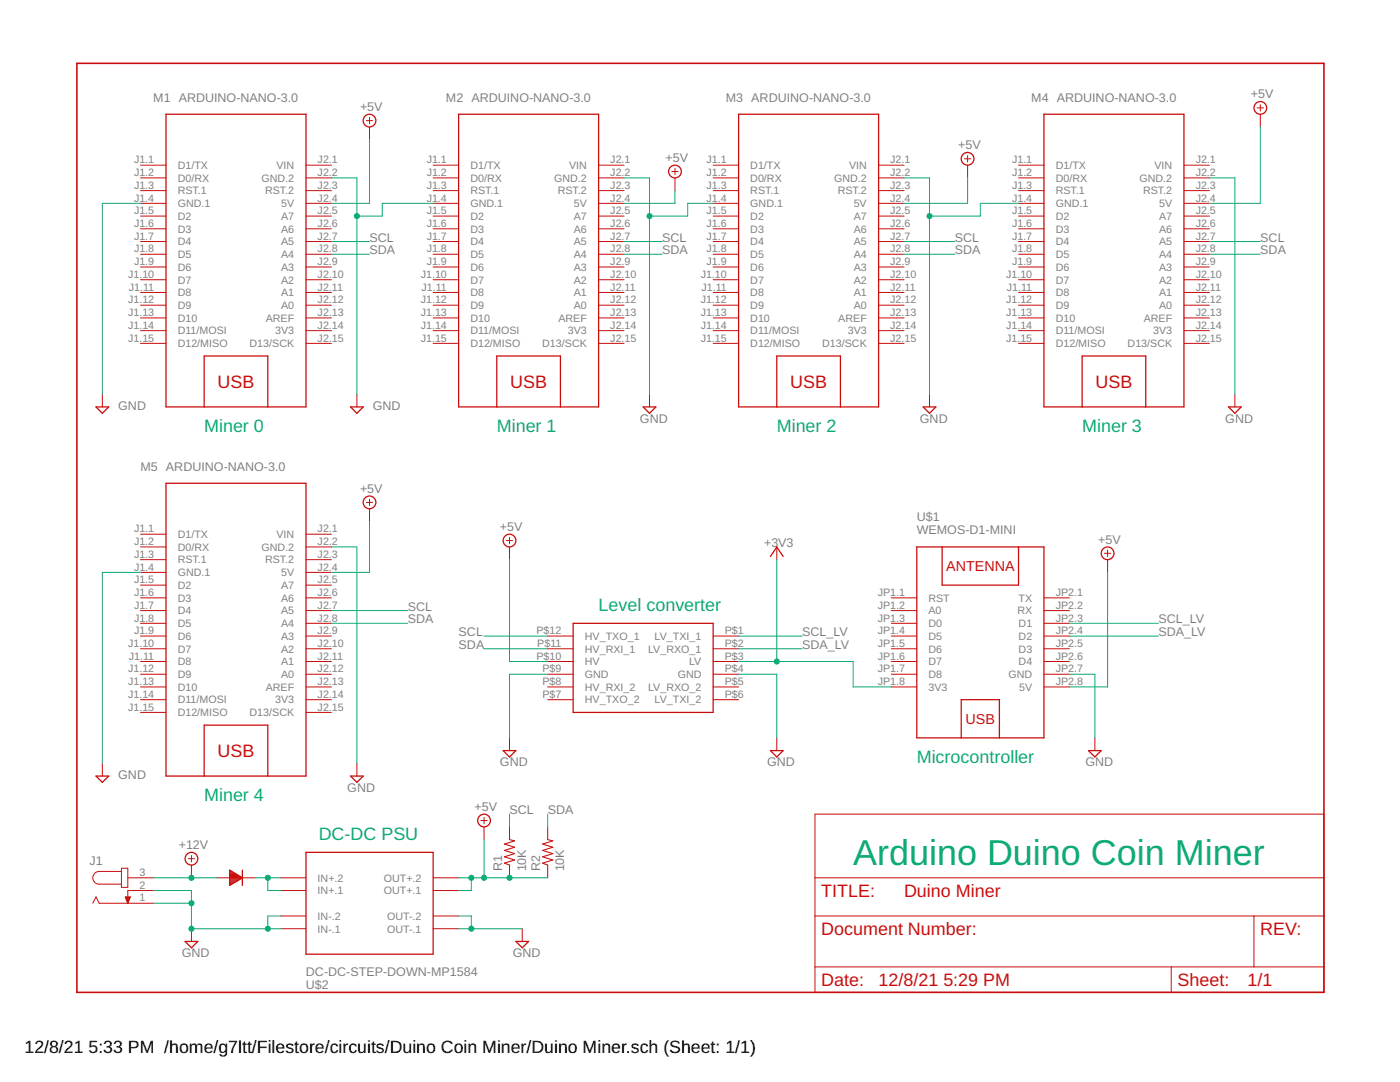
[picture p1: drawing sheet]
<svg xmlns="http://www.w3.org/2000/svg" width="279mm" height="216mm" viewBox="0 0 279 216" stroke-linecap="round" stroke-linejoin="round" font-family="sans-serif">
<path d="M15.3 12.6h248.9v185.4h-248.9z" fill="none" stroke="#c90d0c" stroke-width=".32"/>
<g fill="none" stroke="#c90d0c" stroke-width=".2">
<path d="M28 33h5.1M28 35.5h5.1M28 38h5.1M61.1 33h5M61.1 35.5h5M61.1 38h5M73.1 24.1h1.3M73.7 23.4v1.3M73.7 25.3v2.6M86.4 33h5.1M86.4 35.5h5.1M86.4 38h5.1"/>
<path d="M119.5 33h5M119.5 35.5h5M119.5 38h5M134.1 34.2h1.2M134.7 33.6v1.3M134.7 35.5v2.5M142.3 33h5.1M142.3 35.5h5.1M142.3 38h5.1M175.3 33h5.1M175.3 35.5h5.1M175.3 38h5.1"/>
<path d="M192.5 31.7h1.2M193.1 31.1v1.2M193.1 33v2.5M203.3 33h5M203.3 35.5h5M203.3 38h5M236.3 33h5.1M236.3 35.5h5.1M236.3 38h5.1M250.9 21.5h1.3M251.5 20.9v1.3M251.5 22.8v2.5"/>
<path d="M28 40.6h5.1M28 43.1h5.1M28 45.7h5.1M28 48.2h5.1M28 50.7h5.1M28 53.3h5.1M28 55.8h5.1M28 58.4h5.1M61.1 40.6h5M61.1 43.1h5M61.1 45.7h5M61.1 48.2h5"/>
<path d="M61.1 50.7h5M61.1 53.3h5M61.1 55.8h5M61.1 58.4h5M86.4 40.6h5.1M86.4 43.1h5.1M86.4 45.7h5.1M86.4 48.2h5.1M86.4 50.7h5.1M86.4 53.3h5.1M86.4 55.8h5.1M86.4 58.4h5.1"/>
<path d="M119.5 40.6h5M119.5 43.1h5M119.5 45.7h5M119.5 48.2h5M119.5 50.7h5M119.5 53.3h5M119.5 55.8h5M119.5 58.4h5M142.3 40.6h5.1M142.3 43.1h5.1M142.3 45.7h5.1M142.3 48.2h5.1"/>
<path d="M142.3 50.7h5.1M142.3 53.3h5.1M142.3 55.8h5.1M142.3 58.4h5.1M175.3 40.6h5.1M175.3 43.1h5.1M175.3 45.7h5.1M175.3 48.2h5.1M175.3 50.7h5.1M175.3 53.3h5.1M175.3 55.8h5.1M175.3 58.4h5.1"/>
<path d="M203.3 40.6h5M203.3 43.1h5M203.3 45.7h5M203.3 48.2h5M203.3 50.7h5M203.3 53.3h5M203.3 55.8h5M203.3 58.4h5M236.3 40.6h5.1M236.3 43.1h5.1M236.3 45.7h5.1M236.3 48.2h5.1"/>
<path d="M236.3 50.7h5.1M236.3 53.3h5.1M236.3 55.8h5.1M236.3 58.4h5.1M20.4 78.7v2.5M28 60.9h5.1M28 63.4h5.1M28 66h5.1M28 68.5h5.1M61.1 60.9h5M61.1 63.4h5M61.1 66h5"/>
<path d="M61.1 68.5h5M71.2 78.7v2.5M86.4 60.9h5.1M86.4 63.4h5.1M86.4 66h5.1M86.4 68.5h5.1M119.5 60.9h5M119.5 63.4h5M119.5 66h5M119.5 68.5h5M129.6 78.7v2.5M142.3 60.9h5.1"/>
<path d="M142.3 63.4h5.1M142.3 66h5.1M142.3 68.5h5.1M175.3 60.9h5.1M175.3 63.4h5.1M175.3 66h5.1M175.3 68.5h5.1M185.5 78.7v2.5M203.3 60.9h5M203.3 63.4h5M203.3 66h5M203.3 68.5h5"/>
<path d="M236.3 60.9h5.1M236.3 63.4h5.1M236.3 66h5.1M236.3 68.5h5.1M246.4 78.7v2.5M73.7 99.6v1.3M28 119.3h5.1M28 106.6h5.1M28 109.1h5.1M28 111.7h5.1M28 114.2h5.1M28 116.8h5.1"/>
<path d="M61.1 119.3h5M61.1 106.6h5M61.1 109.1h5M61.1 111.7h5M61.1 114.2h5M61.1 116.8h5M73.1 100.2h1.3M73.7 101.5v2.6M101 107.9h1.3M101.7 107.2v1.3M101.7 109.1v2.6M155 109.1v2.6"/>
<path d="M177.9 119.3h5.1M208.3 119.3h5.1M220.4 110.4h1.3M221 109.8v1.2M221 111.7v2.5M28 121.8h5.1M28 124.4h5.1M28 126.9h5.1M28 129.5h5.1M28 132h5.1M28 134.5h5.1M28 137.1h5.1"/>
<path d="M28 139.6h5.1M61.1 121.8h5M61.1 124.4h5M61.1 126.9h5M61.1 129.5h5M61.1 132h5M61.1 134.5h5M61.1 137.1h5M61.1 139.6h5M109.3 126.9h5.1M109.3 129.5h5.1M109.3 132h5.1"/>
<path d="M109.3 134.5h5.1M109.3 137.1h5.1M109.3 139.6h5.1M142.3 126.9h5.1M142.3 129.5h5.1M142.3 132h5.1M142.3 134.5h5.1M142.3 137.1h5.1M142.3 139.6h5.1M177.9 121.8h5.1M177.9 124.4h5.1M177.9 126.9h5.1"/>
<path d="M177.9 129.5h5.1M177.9 132h5.1M177.9 134.5h5.1M177.9 137.1h5.1M208.3 121.8h5.1M208.3 124.4h5.1M208.3 126.9h5.1M208.3 129.5h5.1M208.3 132h5.1M208.3 134.5h5.1M208.3 137.1h5.1M20.4 152.3v2.6"/>
<path d="M28 142.2h5.1M61.1 142.2h5M71.2 152.3v2.6M101.7 147.2v2.6M155 147.2v2.6M218.5 147.2v2.6M24.2 173.9h-4.4a1.27 1.27 0 0 0-1.3 1.3 1.27 1.27 0 0 0 1.3 1.2h4.4M24.2 173.2h1.3v3.9h-1.3zM25 179h1l-.5 1.2zM25 179.1h1M25.1 179.2h.8M25.1 179.3h.8"/>
<path d="M25.2 179.4h.6M25.2 179.6h.6M25.3 179.7h.4M25.3 179.8h.4M25.4 179.9h.2M25.5 175.2h5.1M30.6 177.7h-5.1v2.5M37.6 171.3h1.2M38.2 170.7v1.3M38.2 172.6v2.6M43.3 175.2h2.5M48.4 175.2h2.5"/>
<path d="M56 175.2h5.1M56 177.7h5.1M86.4 175.2h5.1M86.4 177.7h5.1M96 163.7h1.2M96.6 163.1v1.3M96.6 165v2.5M101.7 165v2.5M101.7 172.6v2.6M109.3 165v2.5M109.3 172.6v2.6M162.6 162.5h101.6v35.5h-101.6z"/>
<path d="M162.6 175.2h101.6M18.5 180.2l.7-1.2 .6 1.2h10.8M25.4 180h.2M25.5 180.2h.1M38.2 185.3v2.6M56 182.8h5.1M56 185.3h5.1M86.4 182.8h5.1M86.4 185.3h5.1M104.2 185.3v2.6M162.6 182.8h101.6M162.6 192.9h101.6"/>
<path d="M233.7 192.9v5.1M250.3 182.8v10.1"/>
</g>
<g fill="none" stroke="#c90d0c" stroke-width=".25">
<path d="M33.1 22.8h28v58.4h-28zM91.5 22.8h28v58.4h-28zM147.4 22.8h27.9v58.4h-27.9zM208.3 22.8h28v58.4h-28zM19.2 81.2h2.5l-1.3 1.3zM33.1 96.4h28v58.5h-28zM40.7 81.2v-10.2h12.7v10.2M70 81.2h2.5l-1.3 1.3zM99.1 81.2v-10.2h12.7v10.2M128.4 81.2h2.5l-1.3 1.3zM155 81.2v-10.2h12.7v10.2M184.2 81.2h2.6l-1.3 1.3z"/>
<path d="M216 81.2v-10.2h12.7v10.2M245.2 81.2h2.5l-1.3 1.3zM153.8 111l1.2-1.9 1.3 1.9M183 109.1h25.3v38.1h-25.3zM188 109.1v7.7h15.3v-7.7M114.4 124.4h27.9v17.8h-27.9zM19.2 154.9h2.5l-1.3 1.2zM40.7 154.9v-10.2h12.7v10.2M70 154.9h2.5l-1.3 1.2zM100.4 149.8h2.6l-1.3 1.2zM153.8 149.8h2.5l-1.3 1.2zM191.8 147.2v-7.6h7.7v7.6"/>
<path d="M217.2 149.8h2.6l-1.3 1.2zM45.8 173.6l2.6 1.6-2.6 1.5zM45.8 176.5h.4M45.8 176.2h.8M45.8 176h1.1M45.8 175.8h1.5M45.8 175.6h1.9M45.8 175.3h2.2M45.8 175.1h2.5M45.8 174.9h2.1M45.8 174.7h1.8M45.8 174.5h1.4"/>
<path d="M45.8 174.2h1M45.8 174h.7M45.8 173.8h.3M48.4 173.6v3.1M61.1 170.1h25.3v20.3h-25.3zM36.9 187.9h2.6l-1.3 1.2zM103 187.9h2.5l-1.3 1.2z"/>
<circle cx="73.7" cy="24.1" r="1.27"/>
<circle cx="134.7" cy="34.2" r="1.27"/>
<circle cx="193.1" cy="31.7" r="1.27"/>
<circle cx="251.5" cy="21.5" r="1.27"/>
<circle cx="73.7" cy="100.2" r="1.27"/>
<circle cx="101.7" cy="107.9" r="1.27"/>
<circle cx="221" cy="110.4" r="1.27"/>
<circle cx="38.2" cy="171.3" r="1.27"/>
<circle cx="96.6" cy="163.7" r="1.27"/>
</g>
<path d="M101.7 167.5l1 .3-2 .6 2 .7-2 .6 2 .6-2 .7 2 .6-2 .6 1 .4M109.3 167.5l1 .3-2 .6 2 .7-2 .6 2 .6-2 .7 2 .6-2 .6 1 .4" fill="none" stroke="#c90d0c" stroke-width=".21"/>
<g fill="none" stroke="#0dab76" stroke-width=".2">
<path d="M66.1 35.5h5.1v43.2M73.7 27.9v12.7h-7.6M124.5 35.5h5.1v43.2M134.7 38v2.6h-10.2M180.4 35.5h5.1v43.2M193.1 35.5v5.1h-12.7M241.4 35.5h5v43.2M251.5 25.3v15.3h-10.1M28 40.6h-7.6v38.1M66.1 48.2h7.6M66.1 50.7h7.6M86.4 40.6h-10.1v2.5h-5.1"/>
<path d="M124.5 48.2h7.7M124.5 50.7h7.7M142.3 40.6h-5.1v2.5h-7.6M180.4 48.2h10.2M180.4 50.7h10.2M203.3 40.6h-7.7v2.5h-10.1M241.4 48.2h10.1M241.4 50.7h10.1M28 114.2h-7.6v38.1M66.1 109.1h5.1v43.2M73.7 104.1v10.1h-7.6M101.7 111.7v20.3h7.6"/>
<path d="M155 111.7v20.3M221 114.2v22.9h-7.6M66.1 121.8h15.3M66.1 124.4h15.3M96.6 126.9h12.7M96.6 129.5h12.7M109.3 134.5h-7.6v12.7M147.4 134.5h7.6v12.7M147.4 132h22.9v5.1h7.6M147.4 126.9h12.7M147.4 129.5h12.7M213.4 134.5h5.1v12.7"/>
<path d="M213.4 126.9h17.8M213.4 124.4h17.8M30.6 175.2h12.7M30.6 177.7h7.6v7.6h17.8M50.9 175.2h5.1M53.4 175.2v2.5h2.6M91.5 175.2h17.8M94.1 175.2v2.5h-2.6M96.6 167.5v7.7M101.7 162.5v2.5M109.3 162.5v2.5M30.6 180.2h7.6"/>
<path d="M56 182.8h-2.6v2.5M91.5 185.3h12.7M91.5 182.8h2.6v2.5"/>
</g>
<g fill="#0dab76" stroke="#0dab76" stroke-width=".2">
<circle cx="38.2" cy="175.2" r=".51"/>
<circle cx="53.4" cy="175.2" r=".51"/>
<circle cx="38.2" cy="180.2" r=".51"/>
<circle cx="38.2" cy="185.3" r=".51"/>
<circle cx="53.4" cy="185.3" r=".51"/>
<circle cx="71.2" cy="43.1" r=".51"/>
<circle cx="185.5" cy="43.1" r=".51"/>
<circle cx="129.6" cy="43.1" r=".51"/>
<circle cx="94.1" cy="185.3" r=".51"/>
<circle cx="101.7" cy="175.2" r=".51"/>
<circle cx="96.6" cy="175.2" r=".51"/>
<circle cx="94.1" cy="175.2" r=".51"/>
<circle cx="155" cy="132" r=".51"/>
</g>
<text font-size="7.2" fill="#0dab76" x="170.3" y="172.6">Arduino Duino Coin Miner</text>
<g font-size="3.6" fill="#c90d0c">
<text x="43.4" y="77.4">USB</text>
<text x="101.8" y="77.4">USB</text>
<text x="157.7" y="77.4">USB</text>
<text x="218.7" y="77.4">USB</text>
<text x="43.4" y="151">USB</text>
<text x="163.9" y="179">TITLE:</text>
<text x="180.4" y="179">Duino Miner</text>
<text x="163.9" y="186.6">Document Number:</text>
<text x="251.5" y="186.6">REV:</text>
<text x="163.9" y="196.7">Date:</text>
<text x="175.3" y="196.7">12/8/21</text>
<text x="188.3" y="196.7">5:29 PM</text>
<text x="235" y="196.7">Sheet:</text>
<text x="249" y="196.7">1/1</text>
</g>
<g font-size="3.6" fill="#0dab76">
<text x="40.7" y="86.3">Miner 0</text>
<text x="99.2" y="86.3">Miner 1</text>
<text x="155" y="86.3">Miner 2</text>
<text x="216" y="86.3">Miner 3</text>
<text x="119.5" y="121.8">Level converter</text>
<text x="183" y="152.3">Microcontroller</text>
<text x="40.7" y="159.9">Miner 4</text>
<text x="63.6" y="167.5">DC-DC PSU</text>
</g>
<g font-size="3.5">
<text x="4.9" y="210">12/8/21</text>
<text x="17.7" y="210">5:33 PM /home/g7ltt/Filestore/circuits/Duino Coin Miner/Duino Miner.sch (Sheet: 1/1)</text>
</g>
<g font-size="2.9" fill="#c90d0c">
<text x="188.8" y="114">ANTENNA</text>
<text x="192.7" y="144.4">USB</text>
</g>
<g font-size="2.5" fill="#808080">
<text x="30.6" y="20.3">M1 ARDUINO-NANO-3.0</text>
<text x="71.9" y="22.2">+5V</text>
<text x="89" y="20.3">M2 ARDUINO-NANO-3.0</text>
<text x="144.9" y="20.3">M3 ARDUINO-NANO-3.0</text>
<text x="205.8" y="20.3">M4 ARDUINO-NANO-3.0</text>
<text x="249.6" y="19.6">+5V</text>
<text x="191.2" y="29.8">+5V</text>
<text x="132.8" y="32.3">+5V</text>
<text x="73.8" y="48.2">SCL</text>
<text x="73.8" y="50.7">SDA</text>
<text x="132.2" y="48.2">SCL</text>
<text x="132.2" y="50.7">SDA</text>
<text x="190.6" y="48.2">SCL</text>
<text x="190.6" y="50.7">SDA</text>
<text x="251.5" y="48.2">SCL</text>
<text x="251.5" y="50.7">SDA</text>
<text x="23.6" y="81.8">GND</text>
<text x="74.4" y="81.8">GND</text>
<text x="127.7" y="84.4">GND</text>
<text x="183.6" y="84.4">GND</text>
<text x="244.5" y="84.4">GND</text>
<text x="28" y="93.9">M5 ARDUINO-NANO-3.0</text>
<text x="71.9" y="98.3">+5V</text>
<text x="99.8" y="106">+5V</text>
<text x="183" y="106.6">WEMOS-D1-MINI</text>
<text x="183" y="104.1">U$1</text>
<text x="152.5" y="109.1">+3</text>
<text x="155.3" y="109.1">V3</text>
<text x="219.1" y="108.5">+5V</text>
<text x="81.4" y="121.8">SCL</text>
<text x="81.4" y="124.4">SDA</text>
<text x="231.2" y="124.4">SCL_LV</text>
<text x="91.5" y="126.9">SCL</text>
<text x="91.5" y="129.5">SDA</text>
<text x="160.1" y="129.5">SDA_LV</text>
<text x="160.1" y="126.9">SCL_LV</text>
<text x="231.2" y="126.9">SDA_LV</text>
<text x="23.6" y="155.5">GND</text>
<text x="99.8" y="152.9">GND</text>
<text x="153.1" y="152.9">GND</text>
<text x="216.6" y="152.9">GND</text>
<text x="69.3" y="158">GND</text>
<text x="94.7" y="161.8">+5V</text>
<text x="101.7" y="162.5">SCL</text>
<text x="109.3" y="162.5">SDA</text>
<text x="17.9" y="172.6">J1</text>
<text x="35.7" y="169.4">+12V</text>
<text x="100.2" y="173.9" transform="rotate(-90 100.2 173.9)">R1</text>
<text x="105" y="173.9" transform="rotate(-90 105 173.9)">10K</text>
<text x="107.8" y="173.9" transform="rotate(-90 107.8 173.9)">R2</text>
<text x="112.6" y="173.9" transform="rotate(-90 112.6 173.9)">10K</text>
<text x="36.3" y="191">GND</text>
<text x="102.3" y="191">GND</text>
<text x="61.1" y="194.7">DC-DC-STEP-DOWN-MP1584</text>
<text x="61.1" y="197.3">U$2</text>
</g>
<g font-size="2.1" fill="#808080">
<text x="26.7" y="32.6">J1.1</text>
<text x="26.7" y="35.1">J1.2</text>
<text x="35.5" y="33.7">D1/TX</text>
<text x="55.2" y="33.7">VIN</text>
<text x="63.4" y="32.6">J2.1</text>
<text x="63.4" y="35.1">J2.2</text>
<text x="85.2" y="32.6">J1.1</text>
<text x="85.2" y="35.1">J1.2</text>
<text x="93.9" y="33.7">D1/TX</text>
<text x="113.6" y="33.7">VIN</text>
<text x="121.8" y="32.6">J2.1</text>
<text x="121.8" y="35.1">J2.2</text>
<text x="141" y="32.6">J1.1</text>
<text x="141" y="35.1">J1.2</text>
<text x="149.7" y="33.7">D1/TX</text>
<text x="169.4" y="33.7">VIN</text>
<text x="177.7" y="32.6">J2.1</text>
<text x="177.7" y="35.1">J2.2</text>
<text x="202" y="32.6">J1.1</text>
<text x="202" y="35.1">J1.2</text>
<text x="210.7" y="33.7">D1/TX</text>
<text x="230.4" y="33.7">VIN</text>
<text x="238.6" y="32.6">J2.1</text>
<text x="238.6" y="35.1">J2.2</text>
<text x="26.7" y="37.7">J1.3</text>
<text x="26.7" y="40.2">J1.4</text>
<text x="35.5" y="36.3">D0/RX</text>
<text x="35.5" y="38.8">RST.1</text>
<text x="35.5" y="41.3">GND.1</text>
<text x="52.2" y="36.3">GND.2</text>
<text x="52.9" y="38.8">RST.2</text>
<text x="56.1" y="41.3">5V</text>
<text x="63.4" y="37.7">J2.3</text>
<text x="63.4" y="40.2">J2.4</text>
<text x="85.2" y="37.7">J1.3</text>
<text x="85.2" y="40.2">J1.4</text>
<text x="93.9" y="36.3">D0/RX</text>
<text x="93.9" y="38.8">RST.1</text>
<text x="93.9" y="41.3">GND.1</text>
<text x="110.6" y="36.3">GND.2</text>
<text x="111.3" y="38.8">RST.2</text>
<text x="114.5" y="41.3">5V</text>
<text x="121.8" y="37.7">J2.3</text>
<text x="121.8" y="40.2">J2.4</text>
<text x="141" y="37.7">J1.3</text>
<text x="141" y="40.2">J1.4</text>
<text x="149.7" y="36.3">D0/RX</text>
<text x="149.7" y="38.8">RST.1</text>
<text x="149.7" y="41.3">GND.1</text>
<text x="166.5" y="36.3">GND.2</text>
<text x="167.2" y="38.8">RST.2</text>
<text x="170.4" y="41.3">5V</text>
<text x="177.7" y="37.7">J2.3</text>
<text x="177.7" y="40.2">J2.4</text>
<text x="202" y="37.7">J1.3</text>
<text x="202" y="40.2">J1.4</text>
<text x="210.7" y="36.3">D0/RX</text>
<text x="210.7" y="38.8">RST.1</text>
<text x="210.7" y="41.3">GND.1</text>
<text x="227.4" y="36.3">GND.2</text>
<text x="228.1" y="38.8">RST.2</text>
<text x="231.3" y="41.3">5V</text>
<text x="238.6" y="37.7">J2.3</text>
<text x="238.6" y="40.2">J2.4</text>
<text x="26.7" y="42.8">J1.5</text>
<text x="26.7" y="45.3">J1.6</text>
<text x="26.7" y="47.8">J1.7</text>
<text x="35.5" y="43.9">D2</text>
<text x="35.5" y="46.4">D3</text>
<text x="56.1" y="43.9">A7</text>
<text x="56.1" y="46.4">A6</text>
<text x="63.4" y="42.8">J2.5</text>
<text x="63.4" y="45.3">J2.6</text>
<text x="63.4" y="47.8">J2.7</text>
<text x="85.2" y="42.8">J1.5</text>
<text x="85.2" y="45.3">J1.6</text>
<text x="85.2" y="47.8">J1.7</text>
<text x="93.9" y="43.9">D2</text>
<text x="93.9" y="46.4">D3</text>
<text x="114.5" y="43.9">A7</text>
<text x="114.5" y="46.4">A6</text>
<text x="121.8" y="42.8">J2.5</text>
<text x="121.8" y="45.3">J2.6</text>
<text x="121.8" y="47.8">J2.7</text>
<text x="141" y="42.8">J1.5</text>
<text x="141" y="45.3">J1.6</text>
<text x="141" y="47.8">J1.7</text>
<text x="149.7" y="43.9">D2</text>
<text x="149.7" y="46.4">D3</text>
<text x="170.4" y="43.9">A7</text>
<text x="170.4" y="46.4">A6</text>
<text x="177.7" y="42.8">J2.5</text>
<text x="177.7" y="45.3">J2.6</text>
<text x="177.7" y="47.8">J2.7</text>
<text x="202" y="42.8">J1.5</text>
<text x="202" y="45.3">J1.6</text>
<text x="202" y="47.8">J1.7</text>
<text x="210.7" y="43.9">D2</text>
<text x="210.7" y="46.4">D3</text>
<text x="231.3" y="43.9">A7</text>
<text x="231.3" y="46.4">A6</text>
<text x="238.6" y="42.8">J2.5</text>
<text x="238.6" y="45.3">J2.6</text>
<text x="238.6" y="47.8">J2.7</text>
<text x="26.7" y="50.4">J1.8</text>
<text x="26.7" y="52.9">J1.9</text>
<text x="35.5" y="49">D4</text>
<text x="35.5" y="51.5">D5</text>
<text x="56.1" y="49">A5</text>
<text x="56.1" y="51.5">A4</text>
<text x="63.4" y="50.4">J2.8</text>
<text x="63.4" y="52.9">J2.9</text>
<text x="85.2" y="50.4">J1.8</text>
<text x="85.2" y="52.9">J1.9</text>
<text x="93.9" y="49">D4</text>
<text x="93.9" y="51.5">D5</text>
<text x="114.5" y="49">A5</text>
<text x="114.5" y="51.5">A4</text>
<text x="121.8" y="50.4">J2.8</text>
<text x="121.8" y="52.9">J2.9</text>
<text x="141" y="50.4">J1.8</text>
<text x="141" y="52.9">J1.9</text>
<text x="149.7" y="49">D4</text>
<text x="149.7" y="51.5">D5</text>
<text x="170.4" y="49">A5</text>
<text x="170.4" y="51.5">A4</text>
<text x="177.7" y="50.4">J2.8</text>
<text x="177.7" y="52.9">J2.9</text>
<text x="202" y="50.4">J1.8</text>
<text x="202" y="52.9">J1.9</text>
<text x="210.7" y="49">D4</text>
<text x="210.7" y="51.5">D5</text>
<text x="231.3" y="49">A5</text>
<text x="231.3" y="51.5">A4</text>
<text x="238.6" y="50.4">J2.8</text>
<text x="238.6" y="52.9">J2.9</text>
<text x="25.6" y="55.5">J1.10</text>
<text x="25.7" y="58">J1.11</text>
<text x="35.5" y="54">D6</text>
<text x="35.5" y="56.6">D7</text>
<text x="35.5" y="59.1">D8</text>
<text x="56.1" y="54">A3</text>
<text x="56.1" y="56.6">A2</text>
<text x="56.1" y="59.1">A1</text>
<text x="63.4" y="55.5">J2.10</text>
<text x="63.4" y="58">J2.11</text>
<text x="84" y="55.5">J1.10</text>
<text x="84.1" y="58">J1.11</text>
<text x="93.9" y="54">D6</text>
<text x="93.9" y="56.6">D7</text>
<text x="93.9" y="59.1">D8</text>
<text x="114.5" y="54">A3</text>
<text x="114.5" y="56.6">A2</text>
<text x="114.5" y="59.1">A1</text>
<text x="121.8" y="55.5">J2.10</text>
<text x="121.8" y="58">J2.11</text>
<text x="139.8" y="55.5">J1.10</text>
<text x="140" y="58">J1.11</text>
<text x="149.7" y="54">D6</text>
<text x="149.7" y="56.6">D7</text>
<text x="149.7" y="59.1">D8</text>
<text x="170.4" y="54">A3</text>
<text x="170.4" y="56.6">A2</text>
<text x="170.4" y="59.1">A1</text>
<text x="177.7" y="55.5">J2.10</text>
<text x="177.7" y="58">J2.11</text>
<text x="200.8" y="55.5">J1.10</text>
<text x="200.9" y="58">J1.11</text>
<text x="210.7" y="54">D6</text>
<text x="210.7" y="56.6">D7</text>
<text x="210.7" y="59.1">D8</text>
<text x="231.3" y="54">A3</text>
<text x="231.3" y="56.6">A2</text>
<text x="231.3" y="59.1">A1</text>
<text x="238.6" y="55.5">J2.10</text>
<text x="238.6" y="58">J2.11</text>
<text x="25.6" y="60.5">J1.12</text>
<text x="25.6" y="63.1">J1.13</text>
<text x="25.6" y="65.6">J1.14</text>
<text x="35.5" y="61.6">D9</text>
<text x="35.5" y="64.2">D10</text>
<text x="53" y="64.2">AREF</text>
<text x="56.1" y="61.7">A0</text>
<text x="63.4" y="60.5">J2.12</text>
<text x="63.4" y="63.1">J2.13</text>
<text x="63.4" y="65.6">J2.14</text>
<text x="84" y="60.5">J1.12</text>
<text x="84" y="63.1">J1.13</text>
<text x="84" y="65.6">J1.14</text>
<text x="93.9" y="61.6">D9</text>
<text x="93.9" y="64.2">D10</text>
<text x="111.4" y="64.2">AREF</text>
<text x="114.5" y="61.7">A0</text>
<text x="121.8" y="60.5">J2.12</text>
<text x="121.8" y="63.1">J2.13</text>
<text x="121.8" y="65.6">J2.14</text>
<text x="139.8" y="60.5">J1.12</text>
<text x="139.8" y="63.1">J1.13</text>
<text x="139.8" y="65.6">J1.14</text>
<text x="149.7" y="61.6">D9</text>
<text x="149.7" y="64.2">D10</text>
<text x="167.3" y="64.2">AREF</text>
<text x="170.4" y="61.7">A0</text>
<text x="177.7" y="60.5">J2.12</text>
<text x="177.7" y="63.1">J2.13</text>
<text x="177.7" y="65.6">J2.14</text>
<text x="200.8" y="60.5">J1.12</text>
<text x="200.8" y="63.1">J1.13</text>
<text x="200.8" y="65.6">J1.14</text>
<text x="210.7" y="61.6">D9</text>
<text x="210.7" y="64.2">D10</text>
<text x="228.3" y="64.2">AREF</text>
<text x="231.3" y="61.7">A0</text>
<text x="238.6" y="60.5">J2.12</text>
<text x="238.6" y="63.1">J2.13</text>
<text x="238.6" y="65.6">J2.14</text>
<text x="25.6" y="68.2">J1.15</text>
<text x="35.5" y="66.7">D11/MOSI</text>
<text x="35.5" y="69.3">D12/MISO</text>
<text x="49.8" y="69.3">D13/SCK</text>
<text x="54.9" y="66.7">3V3</text>
<text x="63.4" y="68.2">J2.15</text>
<text x="84" y="68.2">J1.15</text>
<text x="93.9" y="66.7">D11/MOSI</text>
<text x="93.9" y="69.3">D12/MISO</text>
<text x="108.2" y="69.3">D13/SCK</text>
<text x="113.3" y="66.7">3V3</text>
<text x="121.8" y="68.2">J2.15</text>
<text x="139.8" y="68.2">J1.15</text>
<text x="149.7" y="66.7">D11/MOSI</text>
<text x="149.7" y="69.3">D12/MISO</text>
<text x="164.1" y="69.3">D13/SCK</text>
<text x="169.2" y="66.7">3V3</text>
<text x="177.7" y="68.2">J2.15</text>
<text x="200.8" y="68.2">J1.15</text>
<text x="210.7" y="66.7">D11/MOSI</text>
<text x="210.7" y="69.3">D12/MISO</text>
<text x="225" y="69.3">D13/SCK</text>
<text x="230.1" y="66.7">3V3</text>
<text x="238.6" y="68.2">J2.15</text>
<text x="26.7" y="106.2">J1.1</text>
<text x="35.5" y="107.4">D1/TX</text>
<text x="55.2" y="107.4">VIN</text>
<text x="63.4" y="106.2">J2.1</text>
<text x="26.7" y="108.8">J1.2</text>
<text x="26.7" y="111.3">J1.3</text>
<text x="26.7" y="113.9">J1.4</text>
<text x="35.5" y="109.9">D0/RX</text>
<text x="35.5" y="112.4">RST.1</text>
<text x="52.2" y="109.9">GND.2</text>
<text x="52.9" y="112.4">RST.2</text>
<text x="63.4" y="108.8">J2.2</text>
<text x="63.4" y="111.3">J2.3</text>
<text x="63.4" y="113.9">J2.4</text>
<text x="26.7" y="116.4">J1.5</text>
<text x="26.7" y="118.9">J1.6</text>
<text x="35.5" y="115">GND.1</text>
<text x="35.5" y="117.5">D2</text>
<text x="56.1" y="115">5V</text>
<text x="56.1" y="117.5">A7</text>
<text x="63.4" y="116.4">J2.5</text>
<text x="63.4" y="118.9">J2.6</text>
<text x="175.2" y="118.9">JP1.1</text>
<text x="210.7" y="118.9">JP2.1</text>
<text x="26.7" y="121.5">J1.7</text>
<text x="26.7" y="124">J1.8</text>
<text x="35.5" y="120.1">D3</text>
<text x="35.5" y="122.6">D4</text>
<text x="35.5" y="125.1">D5</text>
<text x="56.1" y="120.1">A6</text>
<text x="56.1" y="122.6">A5</text>
<text x="56.1" y="125.1">A4</text>
<text x="63.4" y="121.5">J2.7</text>
<text x="63.4" y="124">J2.8</text>
<text x="175.2" y="121.5">JP1.2</text>
<text x="175.2" y="124">JP1.3</text>
<text x="185.3" y="120.1">RST</text>
<text x="185.3" y="122.6">A0</text>
<text x="185.3" y="125.1">D0</text>
<text x="203.1" y="122.6">RX</text>
<text x="203.3" y="120.1">TX</text>
<text x="203.3" y="125.1">D1</text>
<text x="210.7" y="121.5">JP2.2</text>
<text x="210.7" y="124">JP2.3</text>
<text x="25.6" y="129.1">J1.10</text>
<text x="25.7" y="131.6">J1.11</text>
<text x="26.7" y="126.6">J1.9</text>
<text x="35.5" y="127.7">D6</text>
<text x="35.5" y="130.2">D7</text>
<text x="56.1" y="127.7">A3</text>
<text x="56.1" y="130.2">A2</text>
<text x="63.4" y="126.6">J2.9</text>
<text x="63.4" y="129.1">J2.10</text>
<text x="63.4" y="131.6">J2.11</text>
<text x="107.1" y="126.6">P$12</text>
<text x="107.1" y="131.6">P$10</text>
<text x="107.2" y="129.1">P$11</text>
<text x="116.7" y="127.7">HV_TXO_1</text>
<text x="116.7" y="130.2">HV_RXI_1</text>
<text x="129.3" y="130.2">LV_RXO_1</text>
<text x="130.6" y="127.7">LV_TXI_1</text>
<text x="144.7" y="126.6">P$1</text>
<text x="144.7" y="131.6">P$3</text>
<text x="144.7" y="129.1">P$2</text>
<text x="175.2" y="126.6">JP1.4</text>
<text x="175.2" y="129.1">JP1.5</text>
<text x="175.2" y="131.6">JP1.6</text>
<text x="185.3" y="127.7">D5</text>
<text x="185.3" y="130.2">D6</text>
<text x="203.3" y="127.7">D2</text>
<text x="203.3" y="130.2">D3</text>
<text x="210.7" y="126.6">JP2.4</text>
<text x="210.7" y="129.1">JP2.5</text>
<text x="210.7" y="131.6">JP2.6</text>
<text x="25.6" y="134.2">J1.12</text>
<text x="25.6" y="136.7">J1.13</text>
<text x="35.5" y="132.8">D8</text>
<text x="35.5" y="135.3">D9</text>
<text x="35.5" y="137.8">D10</text>
<text x="53" y="137.8">AREF</text>
<text x="56.1" y="132.8">A1</text>
<text x="56.1" y="135.3">A0</text>
<text x="63.4" y="134.2">J2.12</text>
<text x="63.4" y="136.7">J2.13</text>
<text x="108.2" y="134.2">P$9</text>
<text x="108.2" y="136.7">P$8</text>
<text x="116.7" y="132.8">HV</text>
<text x="116.7" y="135.3">GND</text>
<text x="116.7" y="137.8">HV_RXI_2</text>
<text x="129.3" y="137.8">LV_RXO_2</text>
<text x="135.2" y="135.3">GND</text>
<text x="137.5" y="132.8">LV</text>
<text x="144.7" y="134.2">P$4</text>
<text x="144.7" y="136.7">P$5</text>
<text x="175.2" y="134.2">JP1.7</text>
<text x="175.2" y="136.7">JP1.8</text>
<text x="185.3" y="132.8">D7</text>
<text x="185.3" y="135.3">D8</text>
<text x="185.3" y="137.8">3V3</text>
<text x="201.3" y="135.3">GND</text>
<text x="203.3" y="132.8">D4</text>
<text x="203.4" y="137.8">5V</text>
<text x="210.7" y="134.2">JP2.7</text>
<text x="210.7" y="136.7">JP2.8</text>
<text x="25.6" y="139.3">J1.14</text>
<text x="25.6" y="141.8">J1.15</text>
<text x="35.5" y="140.4">D11/MOSI</text>
<text x="35.5" y="142.9">D12/MISO</text>
<text x="49.8" y="142.9">D13/SCK</text>
<text x="54.9" y="140.4">3V3</text>
<text x="63.4" y="139.3">J2.14</text>
<text x="63.4" y="141.8">J2.15</text>
<text x="108.2" y="139.3">P$7</text>
<text x="116.7" y="140.4">HV_TXO_2</text>
<text x="130.6" y="140.4">LV_TXI_2</text>
<text x="144.7" y="139.3">P$6</text>
<text x="27.8" y="174.8">3</text>
<text x="27.8" y="177.3">2</text>
<text x="27.8" y="179.9">1</text>
<text x="63.4" y="175.9">IN+.2</text>
<text x="63.4" y="178.5">IN+.1</text>
<text x="76.6" y="175.9">OUT+.2</text>
<text x="76.6" y="178.5">OUT+.1</text>
<text x="63.4" y="183.5">IN-.2</text>
<text x="77.2" y="183.5">OUT-.2</text>
<text x="63.4" y="186.1">IN-.1</text>
<text x="77.2" y="186.1">OUT-.1</text>
</g>
</svg>
